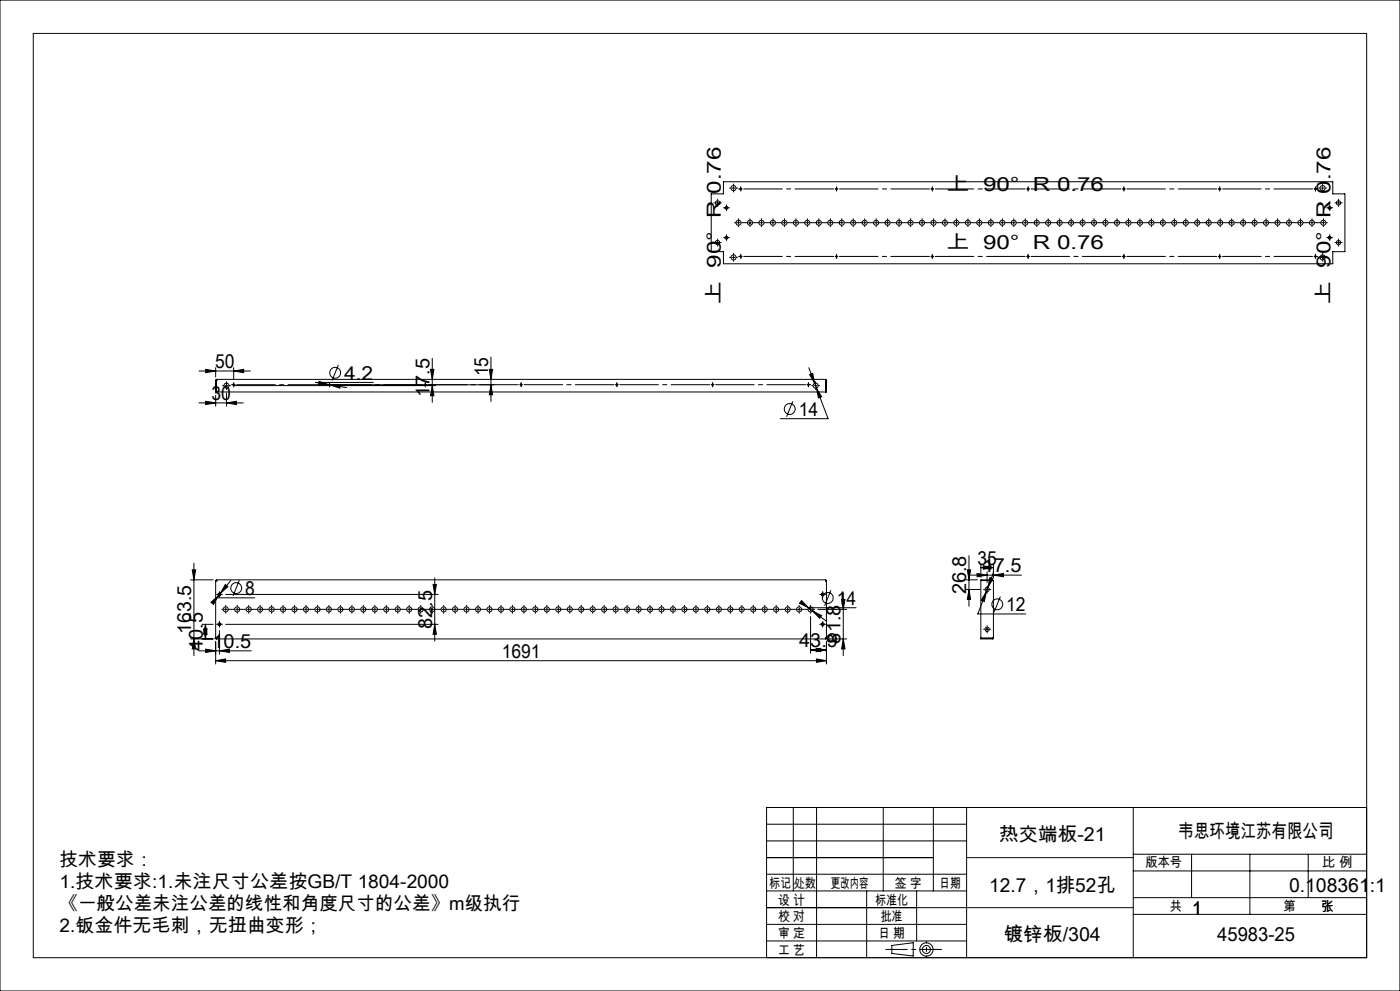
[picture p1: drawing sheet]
<svg xmlns="http://www.w3.org/2000/svg" width="420mm" height="297mm" viewBox="0 0 420 297" stroke-linecap="round" stroke-linejoin="round" font-family="sans-serif">
<g fill="none" stroke="#000" stroke-width=".3">
<path d="M0 0h420v297h-420zM213.4 58.1h3.6v-3.6h182.8v3.6h3.7v17.3h-3.7v3.7h-182.8v-3.7h-3.6zM219.6 56.4h.9M220.1 55.9v.9M365.4 56.7h.9M365.9 56.2v.9M396.3 56.4h.9M396.8 55.9v.9M214.8 72.7h.9M214.8 60.8h.9M215.3 60.4v.8M215.3 72.3v.9"/>
<path d="M217.5 71.2h.9M217.5 62.3h.9M217.9 61.9v.8M217.9 70.8v.8M219.6 77.1h.9M220.1 76.7v.9M224.6 66.8h.8M225 66.3v.9M365.4 76.9h.9M365.9 76.4v.9M396.3 77.1h.9M396.8 76.7v.9"/>
<path d="M398.5 71.2h.8M398.5 62.3h.8M398.9 61.9v.8M398.9 70.8v.8M401.1 72.7h.9M401.1 60.8h.9M401.6 60.4v.8M401.6 72.3v.9M59.7 111.2h15.4M61.7 110.7l3 .5-3 .5zM64.7 118.5v3.2M64.7 110.2v2.8"/>
<path d="M64.7 114v3.5h183.2v-3.5M64.7 114h.2M64.9 114h.1M64.9 113.9v3.6M65 113.7l-.1 .3M65 113.7l-.3 .3M65 113.7h182.7M67.5 115.6h.9M67.9 117.8v3.9M67.9 115.1v.9M70.1 111.2l3-.5v1zM70.1 110.2v3.5"/>
<path d="M70.1 115.6h60.6M95.7 114.3l2.9 1h-3zM98.4 115.3h49.9M98.6 115.3l5.4 .9M98.8 114.9v.8M99.1 115.4h3l-.1 .9zM101.5 109.4l-1.9 4.6M112 114.6h-17.3l3.9 .7M129.2 110.7h1l-.5 3zM129.7 115.6l.5 3h-1zM129.7 107.4v13.2M146.8 110.7h1l-.5 3z"/>
<path d="M147.3 115.3l.5 3h-1zM147.3 107v13.3M242.6 110.2l1.8 4.7M242.9 112.3l.9-.4 .6 3zM244.3 115.6h.8M244.4 114.9l.5 1.4M244.7 115.1v.9M244.9 116.3l1.6 2.6-1 .4zM244.9 116.3l3.5 9.2h-14.3M247.7 113.7v.3M247.7 113.7l.2 .3M247.7 114h.1"/>
<path d="M247.7 113.9v3.6M247.7 114h.2M59.7 120.8h13.3M61.7 120.3l3 .5-3 .4zM67.9 120.8l3-.5v.9zM237.8 120.3l-1.8 4.6M57.2 173.8h6.7M57.7 170.8h1l-.5 3zM58.2 168.8v27.7M64.7 174l.3 .1M64.7 174v17.3M64.7 174h.2"/>
<path d="M64.9 173.8l.1 .3M64.9 174l.1 .1M64.9 173.8h182.8M64.9 173.8v.2M65 174.1h.1M65.4 178.1h.9M65.5 178.5l-.5 .7h11.4M65.8 177.7v.9M66.1 177.8l-.6 .7M67.6 175.2l.8 .6-2.3 2zM67.7 178.1h63.7M69.3 174l-3.2 3.8"/>
<path d="M71.8 173.9l-1.9 4.7M129.9 175.2h1l-.5 2.9zM130.4 173.2v18.9M240.5 180l2.1 2.2-2.7-1.4zM246.3 178.1h.9M246.8 177.7v.9M247.6 174.1h.1M247.7 173.8l-.1 .3M247.7 174l-.1 .1M247.7 173.8v.2M247.7 174h.2M247.9 174l-.3 .1"/>
<path d="M247.9 174v17.3M249.3 176.9l-1.9 4.6M252.5 179.6h1l-.5 3zM253 177.6v18.9M289.7 176.7h4.3M289.7 173.8h3.5M290.2 170.8h1l-.5 3zM290.7 176.7l.5 3h-1zM290.7 166.5v15.2M291.1 172.4h15.4M293.1 171.9l3 .5-3 .5zM294.3 174h3.5"/>
<path d="M294.3 170.1l3-.5v1zM294.3 169.1v3.9M294.3 170.1h3.7M295 169.6l3 .5-3 .5zM295.7 176.7h.9M295.9 177.3l-.6 3-.9-.4zM295.9 177.3l-2.6 6.7h14.4M296.1 176.2v.9M296.1 171.4v3.2M296.4 176.1l-.5 1.2M297 173.1l.9 .4-1.5 2.6zM297.7 174l.3 .1"/>
<path d="M297.7 173.8l.3 .3M297.7 173.8h-3.4v17.7h3.4M297.7 173.8v.2M297.7 174h.1M298 174.1v17.1M298 172.4l3-.5v1zM298 169.1v4M298.1 171.4l-1.7 4.7M300.1 178.8l-1.9 4.6M57.2 191.5h6.7M58.2 191.5l.5 3h-1zM59.7 195h15.7"/>
<path d="M60.6 187.1h3.4M61.1 188.5h1l-.5 3zM61.6 187.1l.5 3h-1zM61.6 187.1v4.4M61.7 194.6l3 .4-3 .5zM63.3 180.5l2.2-2-1.4 2.6zM64.7 198l3-.5v1zM64.7 198h183.2M64.7 192.3v6.7M64.7 191.3h.2M64.9 191.5h182.8M64.9 191.3v.2"/>
<path d="M65 191.2h.1M65 191.2l-.3 .1M65 191.2l-.1 .1M65 191.2l-.1 .3M65.4 187.1h.9M65.8 195l3-.4v.9zM65.8 189v7.1M65.8 186.7v.8M67.7 187.1h63.7M130.4 187.1l.5 3h-1zM239.3 182.6h.9M239.7 182.2v.9"/>
<path d="M242.6 182.2l1.2 .9M243.2 194.8l3-.5v1zM243.2 184.8v11M243.2 194.8h4.7M243.8 183.1l2.7 1.4-.6 .8zM243.8 183.1l4 3M244.9 194.3l3 .5-3 .5zM244.9 197.5l3 .5-3 .5zM245.4 182.6h8.6M246.3 187.1h.9M246.8 186.7v.8M247.6 191.2h.1"/>
<path d="M247.6 191.2l.3 .1M247.6 191.2l.1 .3M247.6 191.2l.1 .1M247.7 191.3h.2M247.7 191.3v.2M247.9 192.3v6.7M248.7 191.5h5.3M253 191.5l.5 3h-1zM256.8 182.1l-14.2 .1M294.3 191.3h3.4M295.7 188.6h.9M296.1 188.2v.8"/>
<path d="M297.7 191.3h.1M297.7 191.3v.2M298 191.2l-.3 .1M298 191.2l-.3 .3M230 257h50M230 252h60M230 247h60M230 242h180v45h-180zM238 242v25M245 242v45M265 242v25M280 242v25"/>
<path d="M290 242v45M340 242v45M340 256h70M357.5 256v13M375 256v18M392.5 256v13M230 277h60M230 272h60M230 262h60M230 267h60M260 267v20M275 267v15"/>
<path d="M340 274h70M340 269h70M340 261h70M230 282h60M267.5 283.3l6.5-.8v4l-6.5-.8z"/>
<circle cx="220" cy="56.4" r=".75"/>
<circle cx="222.2" cy="56.6" r=".23"/>
<circle cx="251" cy="56.6" r=".22"/>
<circle cx="279.7" cy="56.6" r=".23"/>
<circle cx="308.4" cy="56.6" r=".22"/>
<circle cx="337.2" cy="56.6" r=".23"/>
<circle cx="365.9" cy="56.6" r=".22"/>
<circle cx="394.6" cy="56.6" r=".23"/>
<circle cx="396.8" cy="56.4" r=".75"/>
<circle cx="215.3" cy="60.8" r=".65"/>
<circle cx="215.3" cy="72.7" r=".65"/>
<circle cx="217.9" cy="62.3" r=".44"/>
<circle cx="217.9" cy="71.2" r=".44"/>
<circle cx="220.1" cy="77.1" r=".76"/>
<circle cx="221.6" cy="66.8" r=".76"/>
<circle cx="222.2" cy="76.9" r=".23"/>
<circle cx="225" cy="66.8" r=".76"/>
<circle cx="228.4" cy="66.8" r=".76"/>
<circle cx="231.9" cy="66.8" r=".76"/>
<circle cx="235.3" cy="66.8" r=".76"/>
<circle cx="238.7" cy="66.8" r=".76"/>
<circle cx="242.2" cy="66.8" r=".76"/>
<circle cx="245.6" cy="66.8" r=".76"/>
<circle cx="249.1" cy="66.8" r=".76"/>
<circle cx="251" cy="76.9" r=".22"/>
<circle cx="252.5" cy="66.7" r=".75"/>
<circle cx="256" cy="66.8" r=".76"/>
<circle cx="259.4" cy="66.7" r=".75"/>
<circle cx="262.8" cy="66.8" r=".76"/>
<circle cx="266.3" cy="66.8" r=".75"/>
<circle cx="269.7" cy="66.8" r=".76"/>
<circle cx="273.2" cy="66.8" r=".75"/>
<circle cx="276.6" cy="66.8" r=".76"/>
<circle cx="279.7" cy="76.9" r=".23"/>
<circle cx="280.1" cy="66.8" r=".76"/>
<circle cx="283.5" cy="66.8" r=".76"/>
<circle cx="286.9" cy="66.8" r=".76"/>
<circle cx="290.4" cy="66.8" r=".76"/>
<circle cx="293.8" cy="66.8" r=".76"/>
<circle cx="297.2" cy="66.8" r=".76"/>
<circle cx="300.7" cy="66.8" r=".76"/>
<circle cx="304.1" cy="66.8" r=".76"/>
<circle cx="307.6" cy="66.8" r=".76"/>
<circle cx="308.4" cy="76.9" r=".22"/>
<circle cx="311" cy="66.8" r=".76"/>
<circle cx="314.4" cy="66.8" r=".76"/>
<circle cx="317.9" cy="66.8" r=".76"/>
<circle cx="321.3" cy="66.8" r=".76"/>
<circle cx="324.8" cy="66.7" r=".75"/>
<circle cx="328.2" cy="66.8" r=".76"/>
<circle cx="331.7" cy="66.7" r=".75"/>
<circle cx="335.1" cy="66.8" r=".76"/>
<circle cx="337.2" cy="76.9" r=".23"/>
<circle cx="338.5" cy="66.8" r=".75"/>
<circle cx="342" cy="66.8" r=".76"/>
<circle cx="345.4" cy="66.8" r=".76"/>
<circle cx="348.8" cy="66.8" r=".76"/>
<circle cx="352.3" cy="66.8" r=".76"/>
<circle cx="355.7" cy="66.8" r=".76"/>
<circle cx="359.2" cy="66.8" r=".76"/>
<circle cx="362.6" cy="66.8" r=".76"/>
<circle cx="365.9" cy="76.9" r=".22"/>
<circle cx="366.1" cy="66.8" r=".76"/>
<circle cx="369.5" cy="66.8" r=".76"/>
<circle cx="372.9" cy="66.8" r=".76"/>
<circle cx="376.4" cy="66.8" r=".76"/>
<circle cx="379.8" cy="66.8" r=".76"/>
<circle cx="383.2" cy="66.8" r=".76"/>
<circle cx="386.7" cy="66.8" r=".76"/>
<circle cx="390.1" cy="66.7" r=".75"/>
<circle cx="393.6" cy="66.8" r=".76"/>
<circle cx="394.6" cy="76.9" r=".23"/>
<circle cx="396.8" cy="77.1" r=".76"/>
<circle cx="397" cy="66.7" r=".75"/>
<circle cx="398.9" cy="62.3" r=".43"/>
<circle cx="398.9" cy="71.2" r=".43"/>
<circle cx="401.6" cy="60.8" r=".64"/>
<circle cx="401.6" cy="72.7" r=".64"/>
<circle cx="67.9" cy="115.6" r=".76"/>
<circle cx="70.1" cy="115.3" r=".22"/>
<circle cx="98.8" cy="115.3" r=".23"/>
<circle cx="100.6" cy="111.7" r="1.64"/>
<circle cx="127.6" cy="115.3" r=".22"/>
<circle cx="156.3" cy="115.3" r=".23"/>
<circle cx="185" cy="115.3" r=".22"/>
<circle cx="213.8" cy="115.3" r=".23"/>
<circle cx="242.5" cy="115.3" r=".22"/>
<circle cx="244.7" cy="115.6" r=".77"/>
<circle cx="236.9" cy="122.6" r="1.63"/>
<circle cx="65.8" cy="178.2" r=".43"/>
<circle cx="70.9" cy="176.3" r="1.62"/>
<circle cx="246.8" cy="178.2" r=".44"/>
<circle cx="248.3" cy="179.2" r="1.63"/>
<circle cx="296.1" cy="176.7" r=".65"/>
<circle cx="65.8" cy="187.1" r=".43"/>
<circle cx="67.7" cy="182.6" r=".76"/>
<circle cx="71.1" cy="182.6" r=".75"/>
<circle cx="74.6" cy="182.6" r=".76"/>
<circle cx="78" cy="182.6" r=".75"/>
<circle cx="81.5" cy="182.6" r=".76"/>
<circle cx="84.9" cy="182.6" r=".75"/>
<circle cx="88.4" cy="182.6" r=".76"/>
<circle cx="91.8" cy="182.6" r=".76"/>
<circle cx="95.2" cy="182.6" r=".76"/>
<circle cx="98.7" cy="182.6" r=".76"/>
<circle cx="102.1" cy="182.6" r=".76"/>
<circle cx="105.6" cy="182.6" r=".76"/>
<circle cx="109" cy="182.6" r=".76"/>
<circle cx="112.4" cy="182.6" r=".76"/>
<circle cx="115.9" cy="182.6" r=".76"/>
<circle cx="119.3" cy="182.6" r=".76"/>
<circle cx="122.7" cy="182.6" r=".76"/>
<circle cx="126.2" cy="182.6" r=".76"/>
<circle cx="129.6" cy="182.6" r=".76"/>
<circle cx="133.1" cy="182.6" r=".76"/>
<circle cx="136.5" cy="182.6" r=".75"/>
<circle cx="140" cy="182.6" r=".76"/>
<circle cx="143.4" cy="182.6" r=".75"/>
<circle cx="146.8" cy="182.6" r=".76"/>
<circle cx="150.3" cy="182.6" r=".75"/>
<circle cx="153.7" cy="182.6" r=".76"/>
<circle cx="157.2" cy="182.6" r=".75"/>
<circle cx="160.6" cy="182.6" r=".76"/>
<circle cx="164.1" cy="182.6" r=".76"/>
<circle cx="167.5" cy="182.6" r=".76"/>
<circle cx="170.9" cy="182.6" r=".76"/>
<circle cx="174.4" cy="182.6" r=".76"/>
<circle cx="177.8" cy="182.6" r=".76"/>
<circle cx="181.2" cy="182.6" r=".76"/>
<circle cx="184.7" cy="182.6" r=".76"/>
<circle cx="188.1" cy="182.6" r=".76"/>
<circle cx="191.6" cy="182.6" r=".76"/>
<circle cx="195" cy="182.6" r=".76"/>
<circle cx="198.5" cy="182.6" r=".76"/>
<circle cx="201.9" cy="182.6" r=".76"/>
<circle cx="205.3" cy="182.6" r=".76"/>
<circle cx="208.8" cy="182.6" r=".75"/>
<circle cx="212.2" cy="182.6" r=".76"/>
<circle cx="215.6" cy="182.6" r=".75"/>
<circle cx="219.1" cy="182.6" r=".76"/>
<circle cx="222.5" cy="182.6" r=".75"/>
<circle cx="226" cy="182.6" r=".76"/>
<circle cx="229.4" cy="182.6" r=".76"/>
<circle cx="232.9" cy="182.6" r=".76"/>
<circle cx="236.3" cy="182.6" r=".76"/>
<circle cx="239.7" cy="182.6" r=".76"/>
<circle cx="243.2" cy="182.6" r=".76"/>
<circle cx="246.8" cy="187.1" r=".44"/>
<circle cx="296.1" cy="188.6" r=".65"/>
<circle cx="299.2" cy="181.1" r="1.63"/>
<circle cx="277.9" cy="284.6" r="2"/>
<circle cx="277.9" cy="284.6" r="1.22"/>
</g>
<g fill="none" stroke="#000" stroke-width=".3" stroke-dasharray="30.5 1.3 1.3 1.3">
<path d="M215.3 59.9v-.2M219.2 56.4h-.3M220.1 55.5v-.3M220.1 57.2v.4M220.9 56.4h.4M221.8 56.6h-.2M222.2 56.6v-.4M222.2 56.6h-.4M222.2 56.6v.5M222.2 56.6h.5M222.2 56.2v-.2M222.2 57.1v.2"/>
<path d="M251 56.6v-.4M251 56.6h-.5M251 56.6v.5M251 56.6h.4M251 56.2v-.2M251 57.1v.2M279.7 56.6v-.4M279.7 56.6h-.4M279.7 56.6v.5M279.7 56.6h.4M279.7 56.2v-.2M279.7 57.1v.2"/>
<path d="M308.4 56.6v-.4M308.4 56.6h-.4M308.4 56.6v.5M308.4 56.6h.5M308.4 56.2v-.2M308.4 57.1v.2M337.2 56.6v-.4M337.2 56.6h-.5M337.2 56.6v.5M337.2 56.6h.4M337.2 56.2v-.2M337.2 57.1v.2"/>
<path d="M365.9 56.2v-.2M365.9 57.1v.2M394.6 56.6v-.4M394.6 56.6h-.4M394.6 56.6v.5M394.6 56.6h.5M394.6 56.2v-.2M394.6 57.1v.2M395.1 56.6h.2M395.9 56.4h-.3M396.8 55.5v-.3M396.8 57.2v.4"/>
<path d="M397.7 56.4h.3M401.6 59.9v-.2M214.4 72.7h-.2M214.4 60.8h-.2M215.3 71.8v-.2M215.3 73.6v.2M215.3 61.7v.2M216.2 72.7h.2M216.2 60.8h.2M217.5 71.2h-.4M217.5 62.3h-.4M218 70.8v-.5"/>
<path d="M218 71.6v.5M218 61.8v-.4M218 62.7v.4M218.4 71.2h.4M218.4 62.3h.4M219.2 77.1h-.3M220.1 76.3v-.4M220.1 78v.3M220.7 66.7h-.3M220.9 77.1h.4M221.6 66.7v-.4M221.6 66.7h-.5"/>
<path d="M221.6 66.7v.5M221.6 66.7h.4M221.6 65.9v-.3M221.6 67.6v.3M221.8 76.9h-.2M222.2 76.9v-.5M222.2 76.9h-.4M222.2 76.9v.4M222.2 76.9h.5M222.2 76.4v-.2M222.2 77.3v.2M222.4 66.7h1.7"/>
<path d="M225 65.9v-.3M225 67.6v.3M225.9 66.7h1.7M228.5 66.7v-.4M228.5 66.7h-.5M228.5 66.7v.5M228.5 66.7h.4M228.5 65.9v-.3M228.5 67.6v.3M229.3 66.7h1.7M231.9 66.7v-.4M231.9 66.7h-.4"/>
<path d="M231.9 66.7v.5M231.9 66.7h.4M231.9 65.9v-.3M231.9 67.6v.3M232.8 66.7h1.7M235.3 66.7v-.4M235.3 66.7h-.4M235.3 66.7v.5M235.3 66.7h.5M235.3 65.9v-.3M235.3 67.6v.3M236.2 66.7h1.7"/>
<path d="M238.8 66.7v-.4M238.8 66.7h-.5M238.8 66.7v.5M238.8 66.7h.4M238.8 65.9v-.3M238.8 67.6v.3M239.6 66.7h1.7M242.2 66.7v-.4M242.2 66.7h-.4M242.2 66.7v.5M242.2 66.7h.4M242.2 65.9v-.3"/>
<path d="M242.2 67.6v.3M243.1 66.7h1.7M245.7 66.7v-.4M245.7 66.7h-.5M245.7 66.7v.5M245.7 66.7h.4M245.7 65.9v-.3M245.7 67.6v.3M246.5 66.7h1.7M249.1 66.7v-.4M249.1 66.7h-.4M249.1 66.7v.5"/>
<path d="M249.1 66.7h.4M249.1 65.9v-.3M249.1 67.6v.3M250 66.7h1.7M251 76.9v-.5M251 76.9h-.5M251 76.9v.4M251 76.9h.4M251 76.4v-.2M251 77.3v.2M252.5 66.7v-.4M252.5 66.7h-.4"/>
<path d="M252.5 66.7v.5M252.5 66.7h.5M252.5 65.9v-.3M252.5 67.6v.3M253.4 66.7h1.7M256 66.7v-.4M256 66.7h-.5M256 66.7v.5M256 66.7h.4M256 65.9v-.3M256 67.6v.3M256.8 66.7h1.8"/>
<path d="M259.4 66.7v-.4M259.4 66.7h-.4M259.4 66.7v.5M259.4 66.7h.5M259.4 65.9v-.3M259.4 67.6v.3M260.3 66.7h1.7M262.9 66.7v-.4M262.9 66.7h-.5M262.9 66.7v.5M262.9 66.7h.4M262.9 65.9v-.3"/>
<path d="M262.9 67.6v.3M263.7 66.7h1.7M266.3 66.7v-.4M266.3 66.7h-.4M266.3 66.7v.5M266.3 66.7h.4M266.3 65.9v-.3M266.3 67.6v.3M267.2 66.7h1.7M269.7 66.7v-.4M269.7 66.7h-.4M269.7 66.7v.5"/>
<path d="M269.7 66.7h.5M269.7 65.9v-.3M269.7 67.6v.3M270.6 66.7h1.7M273.2 66.7v-.4M273.2 66.7h-.5M273.2 66.7v.5M273.2 66.7h.4M273.2 65.9v-.3M273.2 67.6v.3M274 66.7h1.8M276.6 66.7v-.4"/>
<path d="M276.6 66.7h-.4M276.6 66.7v.5M276.6 66.7h.5M276.6 65.9v-.3M276.6 67.6v.3M277.5 66.7h1.7M279.7 76.9v-.5M279.7 76.9h-.4M279.7 76.9v.4M279.7 76.9h.4M279.7 76.4v-.2M279.7 77.3v.2"/>
<path d="M280.1 66.7v-.4M280.1 66.7h-.5M280.1 66.7v.5M280.1 66.7h.4M280.1 65.9v-.3M280.1 67.6v.3M280.9 66.7h1.7M283.5 66.7v-.4M283.5 66.7h-.4M283.5 66.7v.5M283.5 66.7h.4M283.5 65.9v-.3"/>
<path d="M283.5 67.6v.3M284.4 66.7h1.7M286.9 66.7v-.4M286.9 66.7h-.4M286.9 66.7v.5M286.9 66.7h.5M286.9 65.9v-.3M286.9 67.6v.3M287.8 66.7h1.7M290.4 66.7v-.4M290.4 66.7h-.5M290.4 66.7v.5"/>
<path d="M290.4 66.7h.4M290.4 65.9v-.3M290.4 67.6v.3M291.2 66.7h1.8M293.8 66.7v-.4M293.8 66.7h-.4M293.8 66.7v.5M293.8 66.7h.5M293.8 65.9v-.3M293.8 67.6v.3M294.7 66.7h1.7M297.3 66.7v-.4"/>
<path d="M297.3 66.7h-.5M297.3 66.7v.5M297.3 66.7h.4M297.3 65.9v-.3M297.3 67.6v.3M298.1 66.7h1.7M300.7 66.7v-.4M300.7 66.7h-.4M300.7 66.7v.5M300.7 66.7h.4M300.7 65.9v-.3M300.7 67.6v.3"/>
<path d="M301.6 66.7h1.7M304.1 66.7v-.4M304.1 66.7h-.4M304.1 66.7v.5M304.1 66.7h.5M304.1 65.9v-.3M304.1 67.6v.3M305 66.7h1.7M307.6 66.7v-.4M307.6 66.7h-.4M307.6 66.7v.5M307.6 66.7h.4"/>
<path d="M307.6 65.9v-.3M307.6 67.6v.3M308.4 76.9v-.5M308.4 76.9h-.4M308.4 76.9v.4M308.4 76.9h.5M308.4 76.4v-.2M308.4 77.3v.2M308.5 66.7h1.7M311 66.7v-.4M311 66.7h-.4M311 66.7v.5"/>
<path d="M311 66.7h.5M311 65.9v-.3M311 67.6v.3M311.9 66.7h1.7M314.5 66.7v-.4M314.5 66.7h-.5M314.5 66.7v.5M314.5 66.7h.4M314.5 65.9v-.3M314.5 67.6v.3M315.3 66.7h1.7M317.9 66.7v-.4"/>
<path d="M317.9 66.7h-.4M317.9 66.7v.5M317.9 66.7h.4M317.9 65.9v-.3M317.9 67.6v.3M318.8 66.7h1.7M321.3 66.7v-.4M321.3 66.7h-.4M321.3 66.7v.5M321.3 66.7h.5M321.3 65.9v-.3M321.3 67.6v.3"/>
<path d="M322.2 66.7h1.7M324.8 66.7v-.4M324.8 66.7h-.4M324.8 66.7v.5M324.8 66.7h.4M324.8 65.9v-.3M324.8 67.6v.3M325.7 66.7h1.7M328.2 66.7v-.4M328.2 66.7h-.4M328.2 66.7v.5M328.2 66.7h.5"/>
<path d="M328.2 65.9v-.3M328.2 67.6v.3M329.1 66.7h1.7M331.7 66.7v-.4M331.7 66.7h-.5M331.7 66.7v.5M331.7 66.7h.4M331.7 65.9v-.3M331.7 67.6v.3M332.5 66.7h1.7M335.1 66.7v-.4M335.1 66.7h-.4"/>
<path d="M335.1 66.7v.5M335.1 66.7h.4M335.1 65.9v-.3M335.1 67.6v.3M336 66.7h1.7M337.2 76.9v-.5M337.2 76.9h-.5M337.2 76.9v.4M337.2 76.9h.4M337.2 76.4v-.2M337.2 77.3v.2M338.5 66.7v-.4"/>
<path d="M338.5 66.7h-.4M338.5 66.7v.5M338.5 66.7h.5M338.5 65.9v-.3M338.5 67.6v.3M339.4 66.7h1.7M342 66.7v-.4M342 66.7h-.4M342 66.7v.5M342 66.7h.4M342 65.9v-.3M342 67.6v.3"/>
<path d="M342.9 66.7h1.7M345.4 66.7v-.4M345.4 66.7h-.4M345.4 66.7v.5M345.4 66.7h.5M345.4 65.9v-.3M345.4 67.6v.3M346.3 66.7h1.7M348.9 66.7v-.4M348.9 66.7h-.5M348.9 66.7v.5M348.9 66.7h.4"/>
<path d="M348.9 65.9v-.3M348.9 67.6v.3M349.7 66.7h1.7M352.3 66.7v-.4M352.3 66.7h-.4M352.3 66.7v.5M352.3 66.7h.4M352.3 65.9v-.3M352.3 67.6v.3M353.2 66.7h1.7M355.8 66.7v-.4M355.8 66.7h-.5"/>
<path d="M355.8 66.7v.5M355.8 66.7h.4M355.8 65.9v-.3M355.8 67.6v.3M356.6 66.7h1.7M359.2 66.7v-.4M359.2 66.7h-.4M359.2 66.7v.5M359.2 66.7h.4M359.2 65.9v-.3M359.2 67.6v.3M360.1 66.7h1.7"/>
<path d="M362.6 66.7v-.4M362.6 66.7h-.4M362.6 66.7v.5M362.6 66.7h.5M362.6 65.9v-.3M362.6 67.6v.3M363.5 66.7h1.7M365.9 76.4v-.2M365.9 77.3v.2M366.1 66.7v-.4M366.1 66.7h-.5M366.1 66.7v.5"/>
<path d="M366.1 66.7h.4M366.1 65.9v-.3M366.1 67.6v.3M366.9 66.7h1.7M369.5 66.7v-.4M369.5 66.7h-.4M369.5 66.7v.5M369.5 66.7h.4M369.5 65.9v-.3M369.5 67.6v.3M370.4 66.7h1.7M373 66.7v-.4"/>
<path d="M373 66.7h-.5M373 66.7v.5M373 66.7h.4M373 65.9v-.3M373 67.6v.3M373.8 66.7h1.7M376.4 66.7v-.4M376.4 66.7h-.4M376.4 66.7v.5M376.4 66.7h.4M376.4 65.9v-.3M376.4 67.6v.3"/>
<path d="M377.3 66.7h1.7M379.8 66.7v-.4M379.8 66.7h-.4M379.8 66.7v.5M379.8 66.7h.5M379.8 65.9v-.3M379.8 67.6v.3M380.7 66.7h1.7M383.3 66.7v-.4M383.3 66.7h-.5M383.3 66.7v.5M383.3 66.7h.4"/>
<path d="M383.3 65.9v-.3M383.3 67.6v.3M384.1 66.7h1.7M386.7 66.7v-.4M386.7 66.7h-.4M386.7 66.7v.5M386.7 66.7h.4M386.7 65.9v-.3M386.7 67.6v.3M387.6 66.7h1.7M390.2 66.7v-.4M390.2 66.7h-.5"/>
<path d="M390.2 66.7v.5M390.2 66.7h.4M390.2 65.9v-.3M390.2 67.6v.3M391 66.7h1.7M393.6 66.7v-.4M393.6 66.7h-.4M393.6 66.7v.5M393.6 66.7h.4M393.6 65.9v-.3M393.6 67.6v.3M394.5 66.7h1.7"/>
<path d="M394.6 76.9v-.5M394.6 76.9h-.4M394.6 76.9v.4M394.6 76.9h.5M394.6 76.4v-.2M394.6 77.3v.2M395.1 76.9h.2M395.9 77.1h-.3M396.8 76.3v-.4M396.8 78v.3M397 66.7v-.4M397 66.7h-.4"/>
<path d="M397 66.7v.5M397 66.7h.5M397 65.9v-.3M397 67.6v.3M397.7 77.1h.3M397.9 66.7h.3M398.5 71.2h-.5M398.5 62.3h-.5M398.9 70.8v-.5M398.9 71.6v.5M398.9 61.8v-.4M398.9 62.7v.4"/>
<path d="M399.3 71.2h.5M399.3 62.3h.5M400.7 72.7h-.2M400.7 60.8h-.2M401.6 71.8v-.2M401.6 73.6v.2M401.6 61.7v.2M402.4 72.7h.3M402.4 60.8h.3M67.1 115.6h-.3M68 114.7v-.3M68 116.4v.4"/>
<path d="M68.8 115.6h.4M69.7 115.3h-.2M70.1 115.3v-.4M70.1 115.3h-.4M70.1 115.3v.4M70.1 115.3h.5M70.1 114.9v-.3M70.1 115.7v.3M98.9 114.9v-.3M98.9 115.7v.3M127.6 115.3v-.4M127.6 115.3h-.4"/>
<path d="M127.6 115.3v.4M127.6 115.3h.4M127.6 114.9v-.3M127.6 115.7v.3M156.3 115.3v-.4M156.3 115.3h-.4M156.3 115.3v.4M156.3 115.3h.5M156.3 114.9v-.3M156.3 115.7v.3M185.1 115.3v-.4M185.1 115.3h-.5"/>
<path d="M185.1 115.3v.4M185.1 115.3h.4M185.1 114.9v-.3M185.1 115.7v.3M213.8 115.3v-.4M213.8 115.3h-.4M213.8 115.3v.4M213.8 115.3h.4M213.8 114.9v-.3M213.8 115.7v.3M242.5 115.3v-.4M242.5 115.3h-.4"/>
<path d="M242.5 115.3v.4M242.5 115.3h.5M242.5 114.9v-.3M242.5 115.7v.3M243 115.3h.2M243.8 115.6h-.3M244.7 114.7v-.3M244.7 116.4v.4M245.6 115.6h.3M65.4 178.1h-.4M65.8 177.7v-.4M65.8 178.6v.4"/>
<path d="M66.3 178.1h.4M246.4 178.1h-.5M246.8 177.7v-.4M246.8 178.6v.4M247.2 178.1h.5M295.3 176.7h-.2M296.1 175.8v-.2M296.1 177.5v.2M297 176.7h.2M65.4 187.1h-.4M65.8 186.7v-.5M65.8 187.5v.5"/>
<path d="M66.3 187.1h.4M66.9 182.6h-.4M67.7 182.6v-.4M67.7 182.6h-.4M67.7 182.6v.4M67.7 182.6h.5M67.7 181.7v-.3M67.7 183.5v.3M68.6 182.6h1.7M71.2 182.6v-.4M71.2 182.6h-.5M71.2 182.6v.4"/>
<path d="M71.2 182.6h.4M71.2 181.7v-.3M71.2 183.5v.3M72 182.6h1.7M74.6 182.6v-.4M74.6 182.6h-.4M74.6 182.6v.4M74.6 182.6h.4M74.6 181.7v-.3M74.6 183.5v.3M75.5 182.6h1.7M78 182.6v-.4"/>
<path d="M78 182.6h-.4M78 182.6v.4M78 182.6h.5M78 181.7v-.3M78 183.5v.3M78.9 182.6h1.7M81.5 182.6v-.4M81.5 182.6h-.4M81.5 182.6v.4M81.5 182.6h.4M81.5 181.7v-.3M81.5 183.5v.3"/>
<path d="M82.4 182.6h1.7M84.9 182.6v-.4M84.9 182.6h-.4M84.9 182.6v.4M84.9 182.6h.5M84.9 181.7v-.3M84.9 183.5v.3M85.8 182.6h1.7M88.4 182.6v-.4M88.4 182.6h-.5M88.4 182.6v.4M88.4 182.6h.4"/>
<path d="M88.4 181.7v-.3M88.4 183.5v.3M89.2 182.6h1.7M91.8 182.6v-.4M91.8 182.6h-.4M91.8 182.6v.4M91.8 182.6h.4M91.8 181.7v-.3M91.8 183.5v.3M92.7 182.6h1.7M95.3 182.6v-.4M95.3 182.6h-.5"/>
<path d="M95.3 182.6v.4M95.3 182.6h.4M95.3 181.7v-.3M95.3 183.5v.3M96.1 182.6h1.7M98.7 182.6v-.4M98.7 182.6h-.4M98.7 182.6v.4M98.7 182.6h.4M98.7 181.7v-.3M98.7 183.5v.3M99.6 182.6h1.7"/>
<path d="M102.1 182.6v-.4M102.1 182.6h-.4M102.1 182.6v.4M102.1 182.6h.5M102.1 181.7v-.3M102.1 183.5v.3M103 182.6h1.7M105.6 182.6v-.4M105.6 182.6h-.5M105.6 182.6v.4M105.6 182.6h.4M105.6 181.7v-.3"/>
<path d="M105.6 183.5v.3M106.4 182.6h1.7M109 182.6v-.4M109 182.6h-.4M109 182.6v.4M109 182.6h.4M109 181.7v-.3M109 183.5v.3M109.9 182.6h1.7M112.5 182.6v-.4M112.5 182.6h-.5M112.5 182.6v.4"/>
<path d="M112.5 182.6h.4M112.5 181.7v-.3M112.5 183.5v.3M113.3 182.6h1.7M115.9 182.6v-.4M115.9 182.6h-.4M115.9 182.6v.4M115.9 182.6h.4M115.9 181.7v-.3M115.9 183.5v.3M116.8 182.6h1.7M119.3 182.6v-.4"/>
<path d="M119.3 182.6h-.4M119.3 182.6v.4M119.3 182.6h.5M119.3 181.7v-.3M119.3 183.5v.3M120.2 182.6h1.7M122.8 182.6v-.4M122.8 182.6h-.5M122.8 182.6v.4M122.8 182.6h.4M122.8 181.7v-.3M122.8 183.5v.3"/>
<path d="M123.6 182.6h1.7M126.2 182.6v-.4M126.2 182.6h-.4M126.2 182.6v.4M126.2 182.6h.4M126.2 181.7v-.3M126.2 183.5v.3M127.1 182.6h1.7M129.7 182.6v-.4M129.7 182.6h-.5M129.7 182.6v.4M129.7 182.6h.4"/>
<path d="M129.7 181.7v-.3M129.7 183.5v.3M130.5 182.6h1.7M133.1 182.6v-.4M133.1 182.6h-.4M133.1 182.6v.4M133.1 182.6h.4M133.1 181.7v-.3M133.1 183.5v.3M134 182.6h1.7M136.5 182.6v-.4M136.5 182.6h-.4"/>
<path d="M136.5 182.6v.4M136.5 182.6h.5M136.5 181.7v-.3M136.5 183.5v.3M137.4 182.6h1.7M140 182.6v-.4M140 182.6h-.5M140 182.6v.4M140 182.6h.4M140 181.7v-.3M140 183.5v.3M140.8 182.6h1.8"/>
<path d="M143.4 182.6v-.4M143.4 182.6h-.4M143.4 182.6v.4M143.4 182.6h.5M143.4 181.7v-.3M143.4 183.5v.3M144.3 182.6h1.7M146.9 182.6v-.4M146.9 182.6h-.5M146.9 182.6v.4M146.9 182.6h.4M146.9 181.7v-.3"/>
<path d="M146.9 183.5v.3M147.7 182.6h1.7M150.3 182.6v-.4M150.3 182.6h-.4M150.3 182.6v.4M150.3 182.6h.4M150.3 181.7v-.3M150.3 183.5v.3M151.2 182.6h1.7M153.7 182.6v-.4M153.7 182.6h-.4M153.7 182.6v.4"/>
<path d="M153.7 182.6h.5M153.7 181.7v-.3M153.7 183.5v.3M154.6 182.6h1.7M157.2 182.6v-.4M157.2 182.6h-.5M157.2 182.6v.4M157.2 182.6h.4M157.2 181.7v-.3M157.2 183.5v.3M158 182.6h1.8M160.6 182.6v-.4"/>
<path d="M160.6 182.6h-.4M160.6 182.6v.4M160.6 182.6h.5M160.6 181.7v-.3M160.6 183.5v.3M161.5 182.6h1.7M164.1 182.6v-.4M164.1 182.6h-.5M164.1 182.6v.4M164.1 182.6h.4M164.1 181.7v-.3M164.1 183.5v.3"/>
<path d="M164.9 182.6h1.7M167.5 182.6v-.4M167.5 182.6h-.4M167.5 182.6v.4M167.5 182.6h.4M167.5 181.7v-.3M167.5 183.5v.3M168.4 182.6h1.7M170.9 182.6v-.4M170.9 182.6h-.4M170.9 182.6v.4M170.9 182.6h.5"/>
<path d="M170.9 181.7v-.3M170.9 183.5v.3M171.8 182.6h1.7M174.4 182.6v-.4M174.4 182.6h-.5M174.4 182.6v.4M174.4 182.6h.4M174.4 181.7v-.3M174.4 183.5v.3M175.2 182.6h1.8M177.8 182.6v-.4M177.8 182.6h-.4"/>
<path d="M177.8 182.6v.4M177.8 182.6h.5M177.8 181.7v-.3M177.8 183.5v.3M178.7 182.6h1.7M181.3 182.6v-.4M181.3 182.6h-.5M181.3 182.6v.4M181.3 182.6h.4M181.3 181.7v-.3M181.3 183.5v.3M182.1 182.6h1.7"/>
<path d="M184.7 182.6v-.4M184.7 182.6h-.4M184.7 182.6v.4M184.7 182.6h.4M184.7 181.7v-.3M184.7 183.5v.3M185.6 182.6h1.7M188.1 182.6v-.4M188.1 182.6h-.4M188.1 182.6v.4M188.1 182.6h.5M188.1 181.7v-.3"/>
<path d="M188.1 183.5v.3M189 182.6h1.7M191.6 182.6v-.4M191.6 182.6h-.4M191.6 182.6v.4M191.6 182.6h.4M191.6 181.7v-.3M191.6 183.5v.3M192.5 182.6h1.7M195 182.6v-.4M195 182.6h-.4M195 182.6v.4"/>
<path d="M195 182.6h.5M195 181.7v-.3M195 183.5v.3M195.9 182.6h1.7M198.5 182.6v-.4M198.5 182.6h-.5M198.5 182.6v.4M198.5 182.6h.4M198.5 181.7v-.3M198.5 183.5v.3M199.3 182.6h1.7M201.9 182.6v-.4"/>
<path d="M201.9 182.6h-.4M201.9 182.6v.4M201.9 182.6h.4M201.9 181.7v-.3M201.9 183.5v.3M202.8 182.6h1.7M205.3 182.6v-.4M205.3 182.6h-.4M205.3 182.6v.4M205.3 182.6h.5M205.3 181.7v-.3M205.3 183.5v.3"/>
<path d="M206.2 182.6h1.7M208.8 182.6v-.4M208.8 182.6h-.4M208.8 182.6v.4M208.8 182.6h.4M208.8 181.7v-.3M208.8 183.5v.3M209.7 182.6h1.7M212.2 182.6v-.4M212.2 182.6h-.4M212.2 182.6v.4M212.2 182.6h.5"/>
<path d="M212.2 181.7v-.3M212.2 183.5v.3M213.1 182.6h1.7M215.7 182.6v-.4M215.7 182.6h-.5M215.7 182.6v.4M215.7 182.6h.4M215.7 181.7v-.3M215.7 183.5v.3M216.5 182.6h1.7M219.1 182.6v-.4M219.1 182.6h-.4"/>
<path d="M219.1 182.6v.4M219.1 182.6h.4M219.1 181.7v-.3M219.1 183.5v.3M220 182.6h1.7M222.5 182.6v-.4M222.5 182.6h-.4M222.5 182.6v.4M222.5 182.6h.5M222.5 181.7v-.3M222.5 183.5v.3M223.4 182.6h1.7"/>
<path d="M226 182.6v-.4M226 182.6h-.4M226 182.6v.4M226 182.6h.4M226 181.7v-.3M226 183.5v.3M226.9 182.6h1.7M229.4 182.6v-.4M229.4 182.6h-.4M229.4 182.6v.4M229.4 182.6h.5M229.4 181.7v-.3"/>
<path d="M229.4 183.5v.3M230.3 182.6h1.7M232.9 182.6v-.4M232.9 182.6h-.5M232.9 182.6v.4M232.9 182.6h.4M232.9 181.7v-.3M232.9 183.5v.3M233.7 182.6h1.7M236.3 182.6v-.4M236.3 182.6h-.4M236.3 182.6v.4"/>
<path d="M236.3 182.6h.4M236.3 181.7v-.3M236.3 183.5v.3M237.2 182.6h1.7M239.8 181.7v-.3M239.8 183.5v.3M240.6 182.6h1.7M243.2 182.6v-.4M243.2 182.6h-.4M243.2 182.6v.4M243.2 182.6h.4M243.2 181.7v-.3"/>
<path d="M243.2 183.5v.3M244.1 182.6h.3M246.4 187.1h-.5M246.8 186.7v-.5M246.8 187.5v.5M247.2 187.1h.5M295.3 188.6h-.2M296.1 187.7v-.2M296.1 189.4v.3M297 188.6h.2"/>
</g>
<g fill="none" stroke="#000" stroke-width=".3" stroke-dasharray="30.5 1.3 1.3 1.3" stroke-dashoffset="18.9">
<path d="M223.1 56.6h27M251.8 56.6h27M280.6 56.6h27M309.3 56.6h27M338 56.6h27M366.8 56.6h27M223.1 76.9h27M251.8 76.9h27M280.6 76.9h27M309.3 76.9h27M338 76.9h27M366.8 76.9h27"/>
<path d="M71 115.3h27M99.7 115.3h27M128.5 115.3h27M157.2 115.3h27M185.9 115.3h27M214.7 115.3h27"/>
</g>
<path d="M265.8 284.5h16.7" fill="none" stroke="#000" stroke-width=".3" stroke-dasharray="30.5 1.3 1.3 1.3" stroke-dashoffset="24"/>
<path d="M277.9 282.2v4.7" fill="none" stroke="#000" stroke-width=".3" stroke-dasharray="30.5 1.3 1.3 1.3" stroke-dashoffset="30"/>
<path d="M10 10h400v277h-400zM290 257h50M290 272h50" fill="none" stroke="#0a0605" stroke-width=".3"/>
<g fill="#000">
<path d="M290.2 170.8h1l-.5 3zM290.7 176.7l.5 3h-1z"/>
<path d="M58.2 191.5l.5 3h-1zM57.7 170.8h1l-.5 3zM253 191.5l.5 3h-1zM252.5 179.6h1l-.5 3zM130.4 187.1l.5 3h-1zM129.9 175.2h1l-.5 2.9zM61.1 188.5h1l-.5 3zM61.6 187.1l.5 3h-1zM147.3 115.3l.5 3h-1zM146.8 110.7h1l-.5 3zM129.7 115.6l.5 3h-1zM129.2 110.7h1l-.5 3z"/>
<path d="M243.2 194.8l3-.5v1zM244.9 194.3l3 .5-3 .5zM243.8 183.1l2.1 2.2 .6-.8zM240.5 180l-.6 .8 2.7 1.4zM61.7 194.6l3 .4-3 .5zM65.8 195l3-.4v.9zM67.6 175.2l-1.5 2.6 2.3-2zM63.3 180.5l.8 .6 1.4-2.6zM294.3 170.1l3-.5v1zM295 169.6l3 .5-3 .5zM293.1 171.9l3 .5-3 .5zM298 172.4l3-.5v1zM297 173.1l-.6 3 1.5-2.6zM295.9 177.3l-1.5 2.6 .9 .4zM61.7 110.7l3 .5-3 .5zM70.1 111.2l3-.5v1zM242.9 112.3l1.5 2.6-.6-3zM244.9 116.3l.6 3 1-.4zM99.1 115.4l2.9 .9 .1-.9zM95.7 114.3l-.1 1h3z"/>
<path d="M244.9 197.5l3 .5-3 .5zM64.7 198l3-.5v1zM67.9 120.8l3-.5v.9zM61.7 120.3l3 .5-3 .4z"/>
</g>
<g font-size="5.8">
<text x="283.7" y="57.3">上 90° R 0.76</text>
<text x="283.7" y="74.6">上 90° R 0.76</text>
<text x="216.2" y="91.5" transform="rotate(-90 216.2 91.5)">上 90° R 0.76</text>
<text x="399.1" y="91.5" transform="rotate(-90 399.1 91.5)">上 90° R 0.76</text>
<text x="64.5" y="110.4">50</text>
<text x="103.3" y="113.8">4.2</text>
<text x="146.5" y="112.8" transform="rotate(-90 146.5 112.8)">15</text>
<text x="63.4" y="119.9">30</text>
<text x="128.9" y="119" transform="rotate(-90 128.9 119)">17.5</text>
<text x="239.6" y="124.7">14</text>
<text x="293.2" y="169.3">35</text>
<text x="294.8" y="171.5">17.5</text>
<text x="73.6" y="178.3">8</text>
<text x="289.9" y="178.2" transform="rotate(-90 289.9 178.2)">26.8</text>
<text x="251" y="181.3">14</text>
<text x="301.9" y="183.2">12</text>
<text x="57.4" y="189.9" transform="rotate(-90 57.4 189.9)">163.5</text>
<text x="129.6" y="188.4" transform="rotate(-90 129.6 188.4)">82.5</text>
<text x="60.8" y="195.1" transform="rotate(-90 60.8 195.1)">40.5</text>
<text x="63.8" y="194.2">10.5</text>
<text x="150.5" y="197.2">1691</text>
<text x="239.8" y="194">43.9</text>
<text x="252.2" y="192.9" transform="rotate(-90 252.2 192.9)">81.8</text>
<text x="353.6" y="251.1">韦思环境江苏有限公司</text>
<text x="299.7" y="252.1">热交端板-21</text>
<text x="296.8" y="267.2">12.7，1排52孔</text>
<text x="386.7" y="267.2">0.108361:1</text>
<text x="357.6" y="274.2">1</text>
<text x="301.2" y="282.1">镀锌板/304</text>
<text x="365.2" y="282.1">45983-25</text>
</g>
<g font-size="5.6">
<text x="17.9" y="259.4">技术要求：</text>
<text x="17.9" y="266.1">1.技术要求:1.未注尺寸公差按GB/T 1804-2000</text>
<text x="17.9" y="272.7">《一般公差未注公差的线性和角度尺寸的公差》m级执行</text>
<text x="17.9" y="279.4">2.钣金件无毛刺，无扭曲变形；</text>
</g>
<g font-size="4.1">
<text x="343.7" y="259.9">版本号</text>
<text x="396.6" y="259.9">比 例</text>
<text x="230.9" y="266.1">标记</text>
<text x="238.3" y="266.1">处数</text>
<text x="249.2" y="266.1">更改内容</text>
<text x="268.4" y="266.2">签 字</text>
<text x="281.7" y="266.2">日期</text>
<text x="233.4" y="271.2">设 计</text>
<text x="262.6" y="271.2">标准化</text>
<text x="351" y="272.9">共</text>
<text x="385" y="272.9">第</text>
<text x="396.5" y="272.9">张</text>
<text x="233.4" y="276.1">校 对</text>
<text x="233.4" y="281.2">审 定</text>
<text x="263.4" y="281.2">日 期</text>
<text x="264.2" y="276.1">批准</text>
<text x="233.4" y="286.2">工 艺</text>
</g>
</svg>
